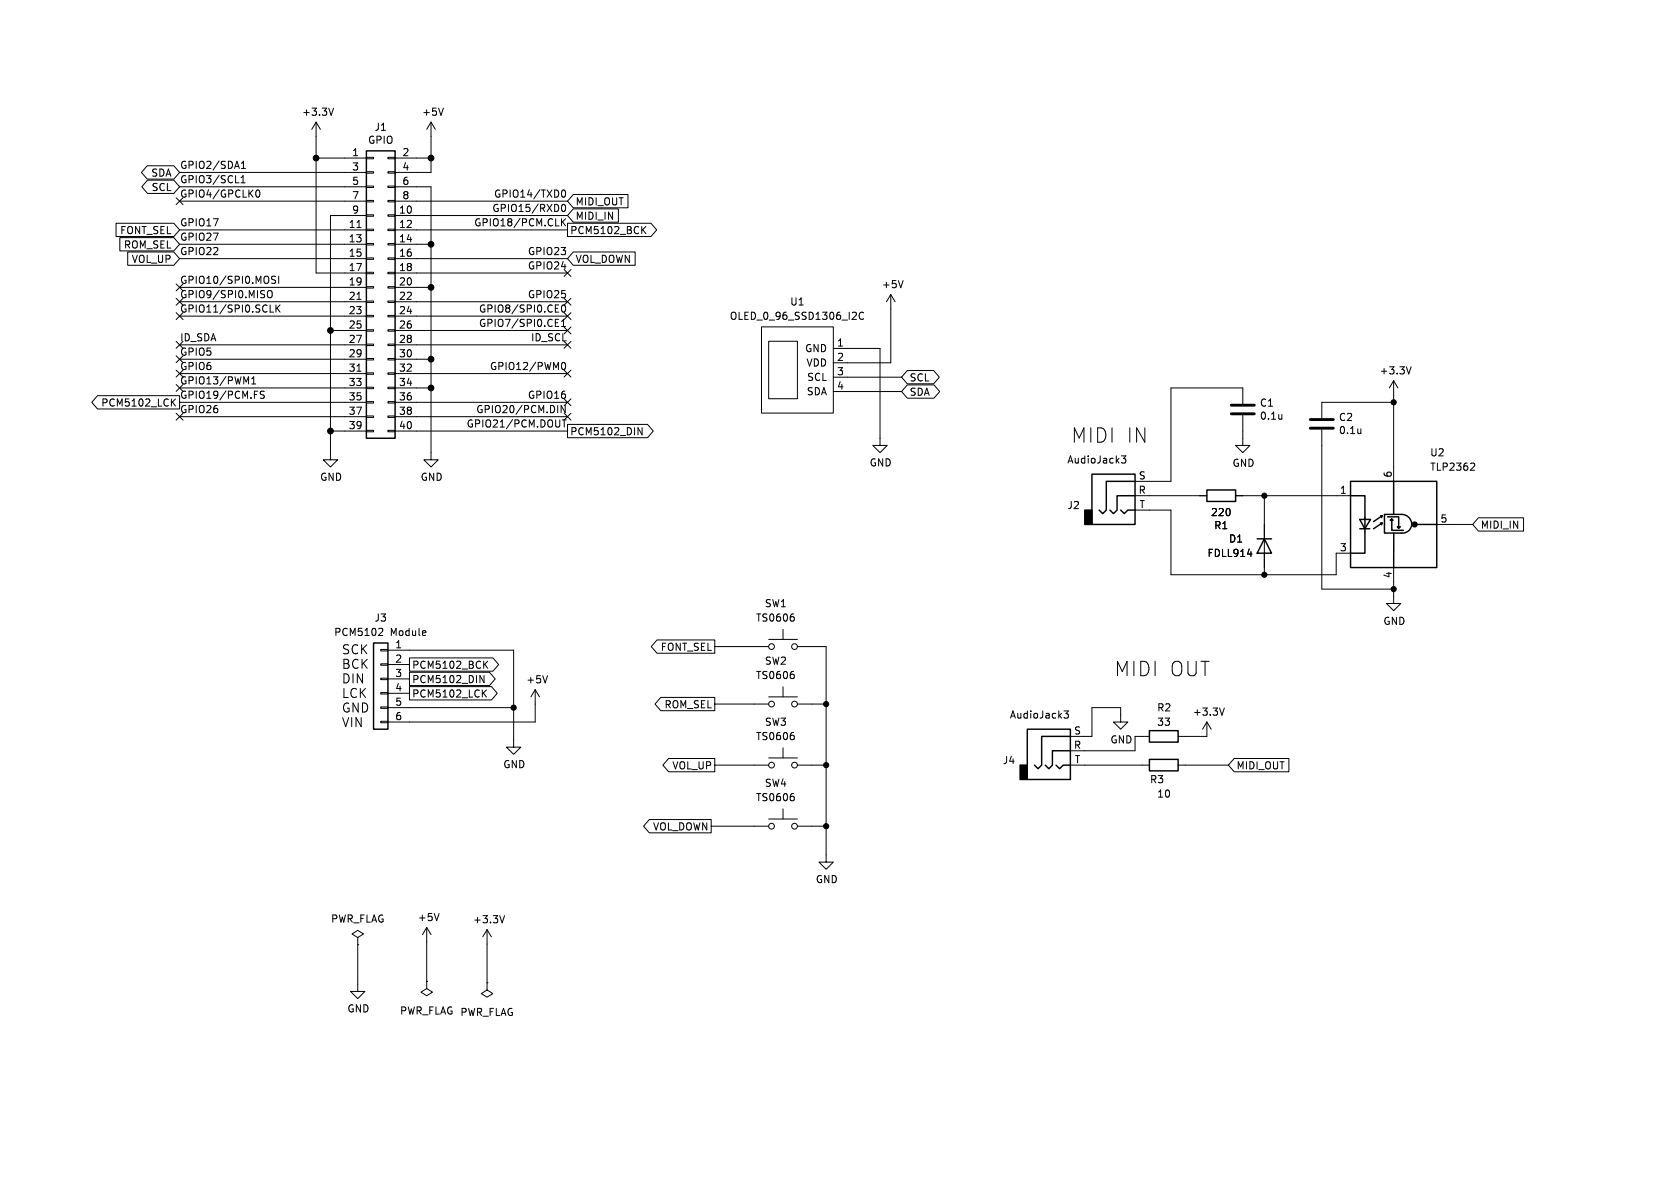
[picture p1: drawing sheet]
<svg xmlns="http://www.w3.org/2000/svg" width="297mm" height="210mm" viewBox="0 0 297 210" stroke-linecap="round" stroke-linejoin="round" font-family="sans-serif">
<g fill="none" stroke="#000" stroke-width=".18">
<path d="M59 19.1l-.5 1.3M78.4 19.1l-.4 1.3M20.5 39.5h10.2l1 1.1-1 1.2h-10.2zM26 29.3h4.7l1 1.2-1 1.2h-4.7l-1-1.2zM26.1 31.8h4.6l1 1.2-1 1.2h-4.6l-1-1.2zM31.1 35l1.3 1.2M31.7 30.5h33.1M31.7 33h33.1M31.7 35.6h33.1M32.4 35l-1.3 1.2M42.6 32.3h.7M42.6 31.4l.4-.4v1.3"/>
<path d="M42.7 29.8h.7M42.7 28.9l.3-.4v1.3M45.4 33.6h.1a.68 .68 0 0 1 .5 .6 .68 .68 0 0 1-.5 .7 .84 .84 0 0 1-.1-1.3zM55.9 27.9h8.9M55.9 21.6v26.7h8.9M55.9 21.6l-.8 1.3M55.9 21.6l.7 1.3M64.8 38h1.2v.2h-1.2zM64.8 35.4h1.2v.3h-1.2zM64.8 32.9h1.2v.2h-1.2zM64.8 30.4h1.2v.2h-1.2zM64.8 27.8h1.2v.3h-1.2z"/>
<path d="M64.8 38.1h-6.4v43.2h1.3l-1.3 1.3-1.3-1.3h1.3M68.6 38h1.2v.2h-1.2zM68.6 35.4h1.2v.3h-1.2zM68.6 32.9h1.2v.2h-1.2zM68.6 30.4h1.2v.2h-1.2zM68.6 27.8h1.2v.3h-1.2zM69.8 33h6.4v48.3h1.3l-1.3 1.3-1.3-1.3h1.3M69.8 27.9h6.4M69.8 38.1h30.5M69.8 35.6h30.5M76.2 21.6v8.9h-6.4M76.2 21.6l-.8 1.3"/>
<path d="M76.2 21.6l.8 1.3M99.3 38.7v1.2M99.4 33.6h.2a.68 .68 0 0 1 .4 .6 .68 .68 0 0 1-.4 .7 .84 .84 0 0 1-.2-1.3zM99.4 36.2l.2-.1a.68 .68 0 0 1 .4 .7 .68 .68 0 0 1-.4 .6 .84 .84 0 0 1-.2-1.2zM99.4 39.2l.6 .7M100 38.7l-.7 .7M100.3 39.5h14.8l1 1.1-1 1.2h-14.8zM101.3 34.4h9.7v2.3h-9.7l-1-1.1zM101.3 36.9h8v2.4h-8l-1-1.2zM21.2 42h9.5l1 1.2-1 1.2h-9.5zM22.6 44.5h8.1l1 1.2-1 1.2h-8.1zM31.1 55.3l1.3 1.2"/>
<path d="M31.1 52.7l1.3 1.2M31.1 50.2l1.3 1.2M31.7 40.6h33.1M31.7 43.2h33.1M31.7 45.7h33.1M31.7 50.8h33.1M31.7 53.3h33.1M31.7 55.9h33.1M32.4 55.3l-1.3 1.2M32.4 52.7l-1.3 1.2M32.4 50.2l-1.3 1.2M47.5 51.4h.1a.43 .43 0 0 1 .5 .4v.4a.42 .42 0 0 1-.4 .5 .42 .42 0 0 1-.4-.5v-.4z"/>
<path d="M47.8 55.2h.6M48.7 48.9l-.5-.1-.2 .3 .1 .3 .6 .2v.4l-.2 .1-.5-.1M48.8 53.9v1.3M49 54.5l.5 .7M49.3 48.8v1.3M49.5 53.9l-.7 .7M58.4 58.4h6.4M63.1 40.2h.7M63.1 52.9h.7M64.8 58.3h1.2v.2h-1.2zM64.8 55.8h1.2v.2h-1.2zM64.8 53.2h1.2v.3h-1.2z"/>
<path d="M64.8 50.7h1.2v.2h-1.2zM64.8 48.1h1.2v.3h-1.2zM64.8 45.6h1.2v.2h-1.2zM64.8 43.1h1.2v.2h-1.2zM64.8 40.5h1.2v.3h-1.2zM68.6 58.3h1.2v.2h-1.2zM68.6 55.8h1.2v.2h-1.2zM68.6 53.2h1.2v.3h-1.2zM68.6 50.7h1.2v.2h-1.2zM68.6 48.1h1.2v.3h-1.2zM68.6 45.6h1.2v.2h-1.2zM68.6 43.1h1.2v.2h-1.2z"/>
<path d="M68.6 40.5h1.2v.3h-1.2zM69.8 40.6h30.5M69.8 43.2h6.4M69.8 45.7h30.5M69.8 48.3h30.5M69.8 50.8h6.4M69.8 53.3h30.5M69.8 55.9h30.5M69.8 58.4h30.5M98.2 56.4h.6M98.2 57.1h.4M98.2 57.7h.6"/>
<path d="M99.3 57.7h.7M99.3 56.8l.3-.4v1.3M99.4 54l.2-.1a.68 .68 0 0 1 .4 .6 .68 .68 0 0 1-.4 .7l-.2-.1-.1-.4zM99.7 47.7l1.2 1.2M99.7 57.8l1.2 1.2M99.7 52.7l1.2 1.2M99.7 55.3l1.2 1.2M100.9 47.7l-1.2 1.2M100.9 57.8l-1.2 1.2M100.9 52.7l-1.2 1.2M100.9 55.3l-1.2 1.2M101.3 44.5h11v2.4h-11l-1-1.2z"/>
<path d="M113.6 40.6l.6 .7M114.2 40l-.7 .8M134.6 57.8h12.7v15.2h-12.7zM152.7 55.3a.6 .6 0 0 0-.9 .4 .6 .6 0 0 0 .6 .8l.3-.2M157.5 52.1v12h-10.2M157.5 52.1l-.8 1.2M157.5 52.1l.7 1.2M159.7 49.6l-.5 1.3M17.2 69.9h14.5v2.4h-14.5l-1-1.2zM30.5 71.1l.5 .7M31 70.5l-.7 .7M31.1 65.4l1.3 1.2"/>
<path d="M31.1 62.9l1.3 1.2M31.1 60.4l1.3 1.2M31.1 73.1l1.3 1.2M31.1 68l1.3 1.2M31.7 61h33.1M31.7 63.5h33.1M31.7 66h33.1M31.7 68.6h33.1M31.7 71.1h33.1M31.7 73.7h33.1M32.4 65.4l-1.3 1.2M32.4 62.9l-1.3 1.2"/>
<path d="M32.4 60.4l-1.3 1.2M32.4 73.1l-1.3 1.2M32.4 68l-1.3 1.2M44.5 67.9h.7M44.5 67l.4-.4v1.3M46.7 69.2l-.5-.1-.2 .3 .1 .3 .6 .2v.4l-.2 .1h-.5M58.4 76.2h6.4M63.1 65.6h.7M64.8 76.1h1.2v.2h-1.2zM64.8 73.5h1.2v.3h-1.2zM64.8 71h1.2v.2h-1.2zM64.8 68.5h1.2v.2h-1.2z"/>
<path d="M64.8 65.9h1.2v.3h-1.2zM64.8 63.4h1.2v.2h-1.2zM64.8 60.8h1.2v.3h-1.2zM68.6 76.1h1.2v.2h-1.2zM68.6 73.5h1.2v.3h-1.2zM68.6 71h1.2v.2h-1.2zM68.6 68.5h1.2v.2h-1.2zM68.6 65.9h1.2v.3h-1.2zM68.6 63.4h1.2v.2h-1.2zM68.6 60.8h1.2v.3h-1.2zM69.8 61h30.5M69.8 63.5h6.4"/>
<path d="M69.8 66h30.5M69.8 68.6h6.4M69.8 71.1h30.5M69.8 73.7h30.5M69.8 76.2h30.5M99.4 64.2l.2-.1a.68 .68 0 0 1 .4 .6 .68 .68 0 0 1-.4 .6l-.2-.1-.1-.3zM99.4 74.2h.7M99.7 70.5l1.2 1.2M99.7 73.1l1.2 1.2M99.7 60.4l1.2 1.2M99.7 65.4l1.2 1.2M99.7 74.2v1.3"/>
<path d="M99.9 71.7v1.3l-.7-1.3v1.3M100.3 75h14.2l1 1.2-1 1.2h-14.2zM100.9 70.5l-1.2 1.2M100.9 73.1l-1.2 1.2M100.9 60.4l-1.2 1.2M100.9 65.4l-1.2 1.2M112.8 75.6l.7 1.3v-1.3M135.9 60.3h5.1v10.2h-5.1zM147.3 61.6h8.3v17.1h1.2l-1.2 1.3-1.3-1.3h1.3M147.3 66.7h12.1M147.3 69.2h12.1M160.4 65.5h4.7l1 1.2-1 1.2h-4.7l-1-1.2z"/>
<path d="M160.4 68h4.7l1 1.2-1 1.2h-4.7l-1-1.2zM219.7 73.4v5.3h1.3l-1.3 1.3-1.3-1.3h1.3M219.7 71.4v-2.8h-12.7v16.5h-6.3M226.6 73.3v.8M226.6 74v.1M233.7 75.9v28.2h12.7M240.6 75.8v.9M240.6 76.5l-.1 .1M246.4 67.3l-.8 1.3M246.4 67.3v17.8M246.4 67.3l.7 1.3M246.4 71.1h-12.7v2.8"/>
<path d="M249.5 64.8l-.5 1.3M198.3 80.6h.7l-.4 .5 .4 .1v.5l-.2 .2-.5-.2M200.7 87.6h12.7M200.7 90.2h6.3v11.4h29.2v-3.8h2.6M218.4 87.6h20.4M220.5 97.9h.8M223.5 87.6v14M254 92.7h6.3M260.2 81.9h.4l.1 .3-.8 .9h.8M261.4 91.5h7.9v2.4h-7.9l-1.1-1.2zM67.1 111.1h.5l.1 .3-.8 .9h.8M67.3 119.9h1.3v.2h-1.3z"/>
<path d="M67.3 117.3h1.3v.3h-1.3zM67.3 114.8h1.3v.3h-1.3zM68.6 114.9h22.2v17.2h1.3l-1.3 1.3-1.3-1.3h1.3M68.6 117.5h3.8M72.4 116.3h14.7l1.1 1.2-1.1 1.2h-14.7zM72.4 118.8h14.1l1.1 1.2-1.1 1.2h-14.1zM84.8 119.4l.8 1.3v-1.3M85.7 117.4l.5 .7M86.2 116.9l-.7 .7M96.8 119.4l-.4 1.3M116.2 113.1h10.2v2.4h-10.2l-1.1-1.2zM126.4 114.3h9.5"/>
<path d="M135.9 113h5.1M138.4 111.3v1.7M140.1 108.5h.2M140.1 118.7h.2M140.2 109l.2 .3v.3l-.2 .2M140.2 119.2l.2 .2v.3l-.2 .3M141 114.3h5v38.1h1.3l-1.3 1.3-1.2-1.3h1.2M246.4 100.3v6.4h1.2l-1.2 1.3-1.3-1.3h1.3M67.3 127.5h1.3v.3h-1.3zM67.3 125h1.3v.2h-1.3zM67.3 122.4h1.3v.3h-1.3zM68.6 120h3.8"/>
<path d="M68.6 122.6h3.8M68.6 125.1h22.2M72.4 121.4h14.5l1 1.2-1 1.1h-14.5zM85.5 122.5l.5 .7M86 122l-.7 .7M94.6 121.9l-.7 1.3M94.6 121.9v5.7h-26M94.6 121.9l.8 1.3M116.8 123.3h9.6v2.3h-9.6l-1-1.1zM118.2 134.1h8.2v2.3h-8.2l-1-1.1zM126.4 135.3h9.5M126.4 124.5h9.5"/>
<path d="M135.9 134h5.1M135.9 123.2h5.1M138.4 121.4v1.8M138.4 132.2v1.8M140.1 129.5h.2M140.2 130l.2 .2v.3l-.2 .3M141 135.3h5M141 124.5h5M188.1 125.7h.8l-.4 .5 .3 .1v.5l-.2 .1-.5-.1M189.2 135.3h14M198.1 127.6h-1.3l1.3 1.3 1.3-1.3h-1.3v-2.5h-5.1v5.1h-3.8M203.2 130.2h-2.5v2.5h-11.5"/>
<path d="M208.3 135.3h8.9M213.4 127.6v2.6h-5.1M213.4 127.6l-.8 1.3M213.4 127.6l.7 1.3M216.4 125.2l-.4 1.2M218.2 134.1h9.7v2.3h-9.7l-1-1.1zM114.8 144.9h10.9v2.3h-10.9l-1-1.1zM125.7 146.1h10.2M135.9 144.8h5.1M138.4 143v1.8M140.1 140.3h.2M140.2 140.8l.2 .2v.3l-.2 .2"/>
<path d="M141 146.1h5M63.2 165.7l-1-.6 1-.6 1.1 .6-1.1 .6v1.3M63.2 167h.1M63.2 167v8.3h1.3l-1.3 1.2-1.2-1.2h1.2M75.4 173.5v1.3l1.1 .6-1.1 .6-1-.6 1-.6M75.4 173.5h.1M75.4 164l-.7 1.2M75.4 164v9.5M75.4 164l.8 1.2M77.6 161.5l-.4 1.3M86.1 173.7v1.3l1 .6-1 .7-1-.7 1-.6M86.1 173.7h.1"/>
<path d="M86.1 164.3l-.8 1.3M86.1 164.3v9.4M86.1 164.3l.8 1.3M89.2 161.9l-.4 1.2"/>
<circle cx="136.4" cy="114.3" r=".51"/>
<circle cx="140.5" cy="114.3" r=".51"/>
<circle cx="136.4" cy="124.5" r=".51"/>
<circle cx="136.4" cy="135.3" r=".51"/>
<circle cx="140.5" cy="124.5" r=".51"/>
<circle cx="140.5" cy="135.3" r=".51"/>
<circle cx="136.4" cy="146.1" r=".51"/>
<circle cx="140.5" cy="146.1" r=".51"/>
</g>
<path d="M191.8 90.2h1.2v2.5h-1.2zM180.3 135.3h1.3v2.5h-1.3z" fill="#000" stroke="#000" stroke-width=".25"/>
<g fill="none" stroke="#000" stroke-width=".25">
<path d="M64.8 26.7h5v50.8h-5zM193 83.8h7.7v8.9h-7.7zM198.1 90.2l.7 .6 .6-.6h1.3M200.7 87.6h-3.2v2.6l-.7 .6-.6-.6M200.7 85.1h-5.1v5.1l-.7 .6-.6-.6M213.4 86.6h5v2h-5zM222.2 95.3h2.6M223.5 95.3l1.3 2.5h-2.6zM238.8 85.1h15.2v15.2h-15.2zM238.8 87.6h2.5v10.2h-2.5M240.4 91.8h1.9l-1 1.7zM240.4 93.5h1.8"/>
<path d="M244 92.5h.3M244 91.2h.3M244.3 92.5l-1.5 1M244.3 91.2l-1.5 1M244.3 92.5l-.1 .3M244.3 91.2l-.1 .3M244.8 90.9h3a1.66 1.66 0 0 1 1.8 1.7 1.66 1.66 0 0 1-1.8 1.6h-3zM245.3 91.4h2v1.7M245.8 92l.2-.3 .3 .3zM246 92v1.8h1.8M246.4 85.1v5.8M246.4 94.3v6"/>
<path d="M247 93.1h.5l-.2 .3zM247.8 93.8h.3M250.5 92.7h3.6M66 113.7h2.6v15.2h-2.6zM181.6 128.9h7.6v8.9h-7.6zM186.7 135.3l.6 .6 .7-.6h1.2M189.2 132.7h-3.1v2.6l-.7 .6-.6-.6M189.2 130.2h-5.1v5.1l-.6 .6-.6-.6M203.2 129.2h5.1v2h-5.1zM203.2 134.2h5.1v2.1h-5.1z"/>
</g>
<g fill="#000" stroke="#000" stroke-width=".18">
<circle cx="55.9" cy="27.9" r=".51"/>
<circle cx="76.2" cy="27.9" r=".51"/>
<circle cx="58.4" cy="58.4" r=".51"/>
<circle cx="76.2" cy="43.2" r=".51"/>
<circle cx="76.2" cy="50.8" r=".51"/>
<circle cx="58.4" cy="76.2" r=".51"/>
<circle cx="76.2" cy="68.6" r=".51"/>
<circle cx="76.2" cy="63.5" r=".51"/>
<circle cx="246.4" cy="71.1" r=".46"/>
<circle cx="223.5" cy="87.6" r=".46"/>
<circle cx="250.1" cy="92.7" r=".46"/>
<circle cx="223.5" cy="101.6" r=".46"/>
<circle cx="246.4" cy="104.1" r=".46"/>
<circle cx="90.8" cy="125.1" r=".46"/>
<circle cx="146" cy="124.5" r=".46"/>
<circle cx="146" cy="135.3" r=".46"/>
<circle cx="146" cy="146.1" r=".46"/>
</g>
<path d="M217.7 73.2h4M217.7 71.6h4M231.6 75.7h4.1M231.6 74.2h4.1" fill="none" stroke="#000" stroke-width=".51"/>
<g font-size="3.5">
<text x="189.2" y="78.5">MIDI IN</text>
<text x="196.8" y="119.8">MIDI OUT</text>
</g>
<g font-size="2.2">
<text x="60.3" y="115.8">SCK</text>
<text x="60.3" y="118.4">BCK</text>
<text x="60.3" y="120.9">DIN</text>
<text x="60.3" y="123.5">LCK</text>
<text x="60.3" y="126.1">GND</text>
<text x="60.3" y="128.7">VIN</text>
</g>
<g font-size="1.8">
<text x="53.3" y="20.7">+3.3V</text>
<text x="66.1" y="23.3">J1</text>
<text x="74.5" y="20.7">+5V</text>
<text x="31.7" y="29.9">GPIO2/SDA1</text>
<text x="62.2" y="27.7">1</text>
<text x="65" y="25.6">GPIO</text>
<text x="71" y="27.7">2</text>
<text x="26.6" y="31.4">SDA</text>
<text x="26.7" y="34">SCL</text>
<text x="31.7" y="35">GPIO4/GPCLK0</text>
<text x="31.7" y="32.5">GPIO3/SCL1</text>
<text x="62.2" y="30.2">3</text>
<text x="62.2" y="32.8">5</text>
<text x="62.2" y="35.3">7</text>
<text x="71" y="30.2">4</text>
<text x="71" y="32.8">6</text>
<text x="71" y="35.3">8</text>
<text x="87.2" y="35">GPIO14/TXD0</text>
<text x="21.1" y="41.6">FONT_SEL</text>
<text x="31.7" y="40.1">GPIO17</text>
<text x="61.6" y="40.4">11</text>
<text x="62.2" y="37.8">9</text>
<text x="70.4" y="37.8">10</text>
<text x="70.4" y="40.4">12</text>
<text x="83.7" y="40.1">GPIO18/PCM.CLK</text>
<text x="86.9" y="37.6">GPIO15/RXD0</text>
<text x="100.7" y="41.6">PCM5102_BCK</text>
<text x="101.7" y="36.5">MIDI_OUT</text>
<text x="101.7" y="39.1">MIDI_IN</text>
<text x="21.8" y="44.1">ROM_SEL</text>
<text x="23.2" y="46.7">VOL_UP</text>
<text x="31.7" y="42.6">GPIO27</text>
<text x="31.7" y="45.2">GPIO22</text>
<text x="61.6" y="42.9">13</text>
<text x="61.6" y="45.5">15</text>
<text x="70.4" y="42.9">14</text>
<text x="70.4" y="45.5">16</text>
<text x="93.2" y="45.2">GPIO23</text>
<text x="93.2" y="47.7">GPIO24</text>
<text x="101.7" y="46.7">VOL_DOWN</text>
<text x="31.7" y="50.3">GPIO10/SPI0.MOSI</text>
<text x="31.7" y="52.8">GPIO9/SPI0.MISO</text>
<text x="61.6" y="48">17</text>
<text x="61.6" y="50.5">19</text>
<text x="61.6" y="53.1">21</text>
<text x="70.4" y="48">18</text>
<text x="70.4" y="50.5">20</text>
<text x="70.4" y="53.1">22</text>
<text x="93.2" y="52.8">GPIO25</text>
<text x="155.8" y="51.1">+5V</text>
<text x="31.7" y="55.3">GPIO11/SPI0.SCLK</text>
<text x="61.6" y="55.6">23</text>
<text x="61.6" y="58.2">25</text>
<text x="70.4" y="55.6">24</text>
<text x="70.4" y="58.2">26</text>
<text x="84.6" y="55.3">GPIO8/SPI0.CE0</text>
<text x="84.6" y="57.9">GPIO7/SPI0.CE1</text>
<text x="128.9" y="56.7">OLED_0_96_SSD1306_I2C</text>
<text x="139.6" y="54.2">U1</text>
<text x="31.7" y="63">GPIO5</text>
<text x="31.7" y="65.5">GPIO6</text>
<text x="31.7" y="60.4">ID_SDA</text>
<text x="61.6" y="60.7">27</text>
<text x="61.6" y="63.2">29</text>
<text x="61.6" y="65.8">31</text>
<text x="70.4" y="60.7">28</text>
<text x="70.4" y="63.2">30</text>
<text x="70.4" y="65.8">32</text>
<text x="86.5" y="65.5">GPIO12/PWM0</text>
<text x="93.8" y="60.4">ID_SCL</text>
<text x="142.2" y="62.5">GND</text>
<text x="142.5" y="65">VDD</text>
<text x="147.9" y="61.3">1</text>
<text x="147.9" y="63.9">2</text>
<text x="31.7" y="68">GPIO13/PWM1</text>
<text x="31.7" y="70.6">GPIO19/PCM.FS</text>
<text x="61.6" y="68.3">33</text>
<text x="61.6" y="70.9">35</text>
<text x="70.4" y="68.3">34</text>
<text x="70.4" y="70.9">36</text>
<text x="93.2" y="70.6">GPIO16</text>
<text x="142.5" y="70.1">SDA</text>
<text x="142.6" y="67.5">SCL</text>
<text x="147.9" y="66.4">3</text>
<text x="147.9" y="69">4</text>
<text x="160.7" y="67.6">SCL</text>
<text x="160.7" y="70.2">SDA</text>
<text x="243.8" y="66.4">+3.3V</text>
<text x="17.8" y="72.1">PCM5102_LCK</text>
<text x="31.7" y="73.1">GPIO26</text>
<text x="61.6" y="73.4">37</text>
<text x="61.6" y="75.9">39</text>
<text x="70.4" y="73.4">38</text>
<text x="70.4" y="75.9">40</text>
<text x="82.4" y="75.7">GPIO21/PCM.DOUT</text>
<text x="84.1" y="73.1">GPIO20/PCM.DIN</text>
<text x="100.7" y="77.2">PCM5102_DIN</text>
<text x="222.6" y="72.1">C1</text>
<text x="222.6" y="74.4">0.1u</text>
<text x="236.6" y="74.6">C2</text>
<text x="236.6" y="76.9">0.1u</text>
<text x="153.7" y="82.7">GND</text>
<text x="188.6" y="82.1">AudioJack3</text>
<text x="217.8" y="82.7">GND</text>
<text x="252.7" y="83.4">TLP2362</text>
<text x="252.7" y="80.9">U2</text>
<text x="56.5" y="85.2">GND</text>
<text x="74.3" y="85.2">GND</text>
<text x="201.2" y="87.4">R</text>
<text x="201.2" y="84.8">S</text>
<text x="201.3" y="89.9">T</text>
<text x="236.8" y="87.4">1</text>
<text x="246.1" y="84.5" transform="rotate(-90 246.1 84.5)">6</text>
<text x="188.6" y="90.2">J2</text>
<text x="214" y="91.4">220</text>
<text x="214.6" y="93.8">R1</text>
<text x="254.6" y="92.5">5</text>
<text x="261.7" y="93.7">MIDI_IN</text>
<text x="213.4" y="98.7">FDLL914</text>
<text x="217.2" y="96.1">D1</text>
<text x="236.8" y="97.5">3</text>
<text x="135.1" y="107.5">SW1</text>
<text x="246.1" y="102.3" transform="rotate(-90 246.1 102.3)">4</text>
<text x="59" y="112.6">PCM5102</text>
<text x="66.1" y="110.1">J3</text>
<text x="69" y="112.6">Module</text>
<text x="133.6" y="110.1">TS0606</text>
<text x="244.5" y="110.7">GND</text>
<text x="69.8" y="114.7">1</text>
<text x="69.8" y="117.2">2</text>
<text x="69.8" y="119.8">3</text>
<text x="72.8" y="118.4">PCM5102_BCK</text>
<text x="116.7" y="115.3">FONT_SEL</text>
<text x="135.1" y="117.7">SW2</text>
<text x="69.8" y="122.3">4</text>
<text x="69.8" y="124.8">5</text>
<text x="72.8" y="121">PCM5102_DIN</text>
<text x="72.8" y="123.5">PCM5102_LCK</text>
<text x="92.9" y="121">+5V</text>
<text x="117.4" y="125.4">ROM_SEL</text>
<text x="133.6" y="120.2">TS0606</text>
<text x="204.5" y="126">R2</text>
<text x="69.8" y="127.4">6</text>
<text x="133.6" y="131">TS0606</text>
<text x="135.1" y="128.5">SW3</text>
<text x="178.4" y="127.2">AudioJack3</text>
<text x="189.8" y="129.9">S</text>
<text x="196.2" y="131.6">GND</text>
<text x="204.5" y="128.5">33</text>
<text x="210.8" y="126.7">+3.3V</text>
<text x="88.9" y="136">GND</text>
<text x="118.8" y="136.2">VOL_UP</text>
<text x="177.2" y="135.3">J4</text>
<text x="189.8" y="132.5">R</text>
<text x="189.9" y="135">T</text>
<text x="218.5" y="136.2">MIDI_OUT</text>
<text x="133.6" y="141.8">TS0606</text>
<text x="135.1" y="139.3">SW4</text>
<text x="203.2" y="138.7">R3</text>
<text x="204.5" y="141.2">10</text>
<text x="115.3" y="147">VOL_DOWN</text>
<text x="144.1" y="156.3">GND</text>
<text x="58.4" y="163.3">PWR_FLAG</text>
<text x="73.8" y="163">+5V</text>
<text x="83.5" y="163.4">+3.3V</text>
<text x="61.3" y="179.2">GND</text>
<text x="70.6" y="179.6">PWR_FLAG PWR_FLAG</text>
</g>
</svg>
